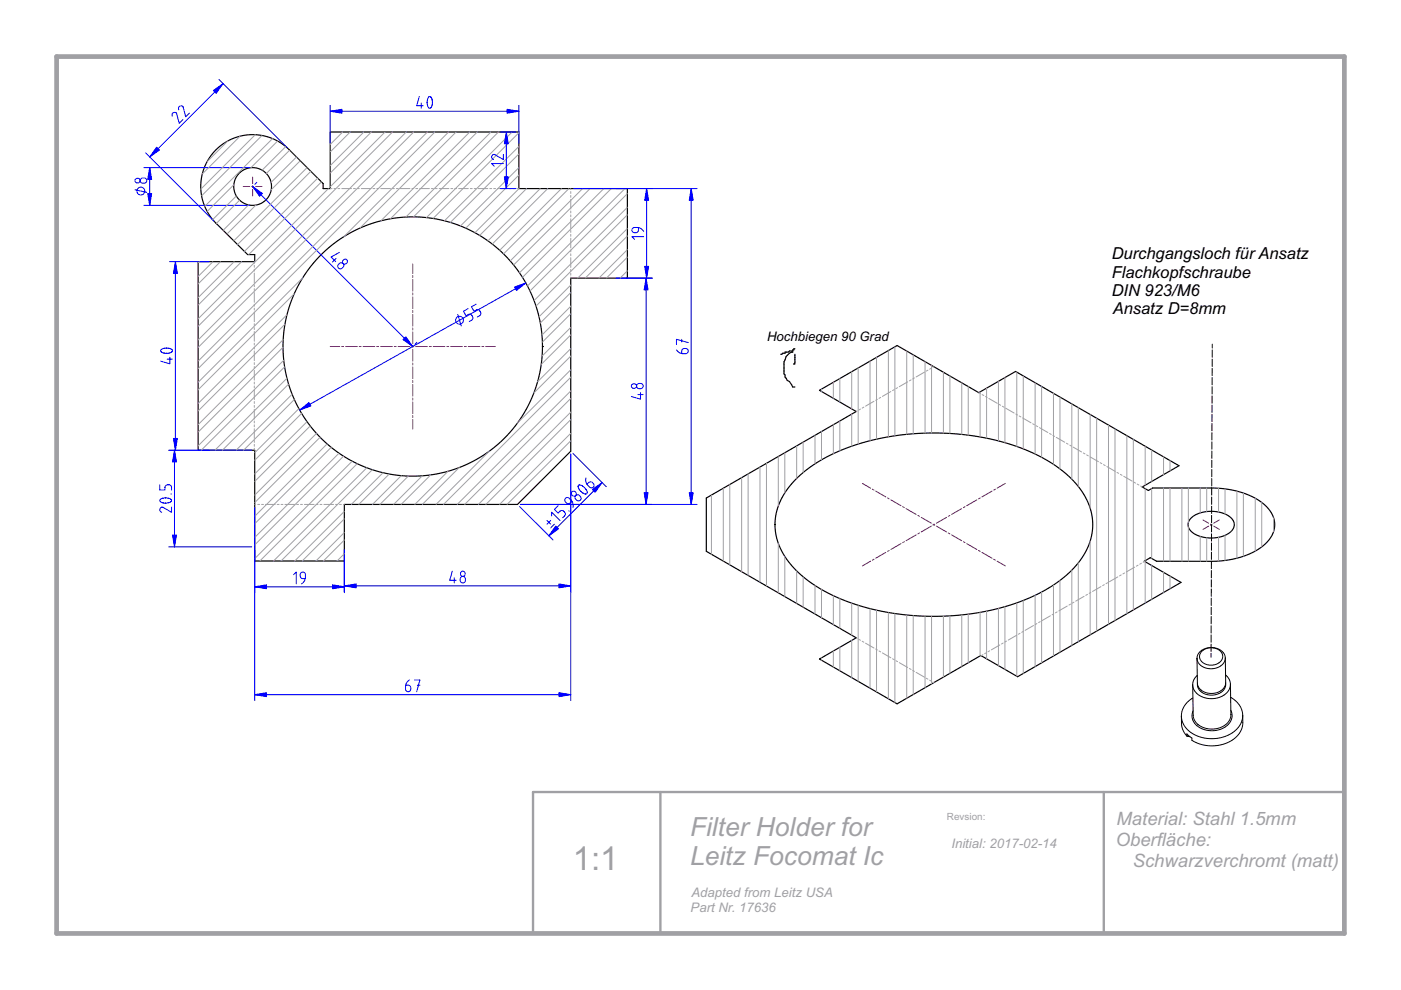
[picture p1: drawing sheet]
<svg xmlns="http://www.w3.org/2000/svg" width="297mm" height="210mm" viewBox="0 0 297 210" stroke-linecap="round" stroke-linejoin="round" font-family="sans-serif">
<g fill="none" stroke="#000" stroke-width=".25">
<path d="M45.8 31.8l2.4-1.9 2.9-1.1 1.5-.2h1.5l3 .5 2.1 1 2 1.5 7.3 7.3v1.1h1.5v-12h40v12h23v19h-12v36.7l-11.3 11.3h-36.7v11.9h-19v-23.4h-12v-40h12v-1.5h-1.5l-6.7-6.7-1.6-1.9-1-2.3-.4-1.4-.2-1.6 .2-3 .5-1.5 .6-1.4 .9-1.3zM115 73.5h.1M149.8 105.6l31.7-18.3-7.8-4.5 16.5-9.5 17.3 10 7.8-4.5 34.7 19.9-7.8 4.5 1.3 .8 .9-.5h12.7l3 .2a13.2 13.2 0 0 1 9.4 4.9 5.2 5.2 0 0 1-1.7 7.1 17.8 17.8 0 0 1-11 3.3h-11.6l-1.3-.8-1.3 .8 7.8 4.5-34.6 20-7.8-4.5-17.8 10.2-16.5-9.5 7.8-4.5-31.7-18.3zM168.7 101.7a35.8 35.8 0 0 1 18.7-8.9 53.7 53.7 0 0 1 32.6 3.7 21.2 21.2 0 0 1 10.9 10.5 12.4 12.4 0 0 1-3.2 13.4 34.7 34.7 0 0 1-18.4 9.1 54 54 0 0 1-33.3-3.5 21.2 21.2 0 0 1-10.9-10.5 12.4 12.4 0 0 1 3.2-13.4zM252.5 109.8l1-.7 1.4-.5 1.7-.2 1.6 .1 1.5 .5 1.2 .7 .6 .9 .2 .9-.3 .6-.4 .6-1.5 .9-2 .4-2.1-.1-1.9-.6-1.2-1-.4-.6v-.7l.2-.6z"/>
<circle cx="53.6" cy="39.5" r="4"/>
<circle cx="87.5" cy="73.5" r="27.5"/>
</g>
<g fill="none" stroke="#000" stroke-width=".21">
<path d="M254.8 137.9l-.7 .7-.3 .8 .1 .9 .6 .7 1 .6 1.1 .2 1.2-.1 1-.5M254.8 138.1l.6-.4 .8-.3h.8l.9 .1 .6 .4 .5 .5 .2 .6v.6l-.5 .8-.9 .5-1 .1-1.1-.1-.8-.5-.5-.8v-.8zM250.5 153.4l.3 1.4 .8 1.3M251.6 156.1l.7 .1M252.3 156.2h.1M253.8 143.2l-.7 1-.2 1.1 .3 1.1 .9 .9 1.2 .6 1.5 .2 1.5-.2 1.2-.5M259.9 144.9l-.1 .7-.3 .6-.6 .6-.8 .4-1 .2-.9-.1-.9-.2-.7-.5M259.9 144.7l-.2 .9-.7 .7-.9 .5-1.2 .2-1.1-.1-1-.5-.7-.7-.2-.9M260.9 147.8l1.4 1.2 .9 1.2 .3 1.6-.4 1.5-.9 1.4-1.4 1-1.7 .6-2 .3-2.1-.2-1.7-.6-1.5-1.1-.9-1.2-.4-1.5 .2-1.6 .9-1.4 1.3-1M261 150.6l.2 1.2-.2 1-.8 1-1.1 .7-1.3 .4h-1.5l-1.4-.3-1.1-.7M261 151.5l-.3 1.2-.9 1-1.2 .6-1.6 .3-1.5-.2-1.3-.6-.9-1-.3-1.2M261 151.5h.1"/>
<path d="M263.5 153.2l-.3 1.5-.9 1.4-1.5 1.1-1.8 .7-2.1 .2-2-.2-2.2-.9v-.5l-1.1-.9v.5"/>
</g>
<g fill="none" stroke="#a0a0a4" stroke-width=".21">
<path d="M70 40h.4M70.8 40h.4M71.6 40h.5M72.5 40h2M74.9 40h.5M75.8 40h.4M76.6 40h2.1M79.1 40h.4M79.9 40h.4M80.7 40h2.1M83.2 40h.4M84 40h.4"/>
<path d="M84.8 40h2.1M87.3 40h.4M88.2 40h.4M89 40h2M91.5 40h.4M92.3 40h.4M93.1 40h2.1M95.6 40h.4M96.4 40h.4M97.2 40h2.1M99.7 40h.4M100.5 40h.4"/>
<path d="M101.4 40h2M103.8 40h.5M104.7 40h.4M105.5 40h2.1M108 40h.4M108.8 40h.4M109.6 40h.4M121 40v.2M53.9 55.4v.4M53.9 56.3v.4M53.9 57.1v.4M53.9 57.9v2.1"/>
<path d="M121 40.6v.4M121 41.4v.4M121 42.3v2M121 44.7v.4M121 45.6v.4M121 46.4v2M121 48.9v.4M121 49.7v.4M121 50.5v2.1M121 53v.4M121 53.8v.4M121 54.6v2.1"/>
<path d="M121 57.1v.4M121 57.9v.4M121 58.8v.2M53.9 60.4v.4M53.9 61.2v.4M53.9 62v2.1M53.9 64.5v.4M53.9 65.3v.4M53.9 66.2v2M53.9 68.6v.4M53.9 69.5v.4M53.9 70.3v2"/>
<path d="M53.9 72.8v.4M53.9 73.6v.4M53.9 74.4v2.1M53.9 76.9v.4M53.9 77.7v.4M53.9 78.5v2.1M196 78.9l-1.8 1M196.7 78.5l-.3 .2M197.5 78.1l-.4 .2M198 77.8l-.2 .1M53.9 81v.4M53.9 81.8v.4"/>
<path d="M53.9 82.7v2M53.9 85.1v.4M53.9 86v.4M53.9 86.8v2M53.9 89.3v.4M53.9 90.1v.4M53.9 90.9v2.1M53.9 93.4v.4M53.9 94.2v.4M53.9 95v.4M181.7 87.1l-.2 .2M182.4 86.7l-.3 .2"/>
<path d="M183.2 86.3l-.4 .2M185.3 85.1l-1.8 1M186 84.7l-.3 .2M186.7 84.3l-.3 .2M188.9 83l-1.8 1.1M189.6 82.6l-.4 .2M190.3 82.2l-.4 .2M192.4 81l-1.7 1M193.2 80.5l-.4 .2M193.9 80.1l-.4 .2M207.5 83.3l.4 .2M208.2 83.7l.4 .2"/>
<path d="M208.9 84.1l.4 .2M209.7 84.5l1.7 1M211.8 85.7l.4 .2M212.5 86.1l.4 .2M213.2 86.5l1.8 1.1M215.4 87.8l.3 .2M216.1 88.2l.3 .2M216.8 88.6l1.8 1M218.9 89.8l.4 .3M219.7 90.3l.3 .2M220.4 90.7l1.8 1M222.5 91.9l.4 .2"/>
<path d="M223.2 92.3l.4 .2M224 92.7l1.7 1.1M226.1 94l.4 .2M226.8 94.4l.4 .2M227.5 94.8l1.8 1M229.7 96l.3 .2M230.4 96.4l.3 .3M231.1 96.9l1.8 1M233.2 98.1l.4 .2M234 98.5l.3 .2M234.7 98.9l1.8 1.1M54 107h.2"/>
<path d="M54.6 107h.4M55.5 107h.4M56.3 107h2M58.8 107h.4M59.6 107h.4M60.4 107h2.1M62.9 107h.4M63.7 107h.4M64.5 107h2.1M67 107h.4M67.8 107h.5M68.7 107h2"/>
<path d="M71.1 107h.5M72 107h.4M72.8 107h.2M236.8 100.2l.4 .2M237.5 100.6l.4 .2M238.3 101l1.7 1M240.4 102.2l.4 .2M241.1 102.6l.4 .2M241.3 119.8l-.4 .2M241.8 103l.4 .2M242 119.4l-.4 .2M242.7 119l-.3 .2"/>
<path d="M181.5 135.2l.2 .1M182.1 135.5l.3 .3M182.8 136l.4 .2M183.5 136.4l1.8 1M185.7 137.6l.3 .2M186.4 138l.3 .2M187.1 138.4l1.8 1.1M189.2 139.7l.4 .2M208.4 138.8l-.3 .2M209.1 138.4l-.3 .2M209.8 138l-.3 .2M212 136.7l-1.8 1.1"/>
<path d="M212.7 136.3l-.4 .2M213.4 135.9l-.4 .2M215.6 134.7l-1.8 1M216.3 134.3l-.4 .2M217 133.9l-.4 .2M219.1 132.6l-1.8 1.1M219.8 132.2l-.3 .2M220.6 131.8l-.4 .2M222.7 130.6l-1.8 1M223.4 130.1l-.3 .3M224.1 129.7l-.3 .2M226.3 128.5l-1.8 1"/>
<path d="M227 128.1l-.4 .2M227.7 127.7l-.4 .2M229.9 126.4l-1.8 1.1M230.6 126l-.4 .2M231.3 125.6l-.4 .2M233.4 124.4l-1.8 1M234.1 124l-.3 .2M234.9 123.5l-.4 .3M237 122.3l-1.8 1M237.7 121.9l-.3 .2M238.4 121.5l-.3 .2M240.6 120.2l-1.8 1.1"/>
<path d="M189.9 140.1l.4 .2M190.7 140.5l1.7 1M192.8 141.7l.4 .2M193.5 142.1l.4 .3M194.2 142.6l1.8 1M196.4 143.8l.3 .2M197.1 144.2l.4 .2M197.8 144.6l.2 .1"/>
</g>
<g fill="none" stroke="#f00" stroke-width=".21">
<path d="M51.6 39.5h1.3M53.4 39.5h.4M53.6 37.5v1.4M53.6 39.3v.4M54.2 39.5h1.4M53.6 40.2v1.3M87.5 56v2M87.5 58.4v.4M87.5 59.2v2.5M70 73.5h2M72.4 73.5h.5M73.3 73.5h2.4"/>
<path d="M76.2 73.5h.4M77 73.5h2.5M79.9 73.5h.4M80.7 73.5h2.5M83.6 73.5h.4M84.4 73.5h2.5M87.3 73.5h.4M87.5 62.1v.4M87.5 62.9v2.5M87.5 65.8v.4M87.5 66.7v2.4M87.5 69.5v.5"/>
<path d="M87.5 70.4v2.4M87.5 73.3v.4M87.5 74.1v2.5M87.5 77v.4M87.5 77.8v2.5M88.1 73.5h2.5M91 73.5h.4M91.8 73.5h2.5M94.7 73.5h.4M95.6 73.5h2.4M98.4 73.5h.5M99.3 73.5h2.5"/>
<path d="M102.2 73.5h.4M103 73.5h2M87.5 80.7v.4M87.5 81.5v2.5M87.5 84.4v.4M87.5 85.2v2.5M87.5 88.1v.4M87.5 88.9v2.1M182.8 102.5l1.8 1M184.6 119l-1.8 1M184.9 103.7l.4 .2M185.3 118.6l-.4 .2"/>
<path d="M185.7 104.1l2.1 1.3M187.8 117.1l-2.1 1.3M188.2 105.6l.3 .2M188.5 116.7l-.3 .2M188.9 106l2.1 1.2M191 115.3l-2.1 1.2M191.4 107.4l.3 .2M191.7 114.9l-.3 .2M192.1 107.8l2.1 1.3M194.2 113.4l-2.1 1.2M194.6 109.3l.4 .2M195 113l-.4 .2"/>
<path d="M195.3 109.7l2.2 1.2M197.5 111.6l-2.2 1.2M197.8 111.1l.4 .2M198.2 111.1l-.4 .2M198.5 111.6l2.2 1.2M200.7 109.7l-2.2 1.2M201 113l.4 .2M201.4 109.3l-.4 .2M201.8 113.4l2.1 1.2M203.9 107.8l-2.1 1.3M204.3 114.9l.3 .2M204.6 107.4l-.3 .2"/>
<path d="M205 115.3l2.1 1.2M207.1 106l-2.1 1.2M207.5 116.7l.3 .2M207.8 105.6l-.3 .2M208.2 117.1l2.1 1.3M210.3 104.1l-2.1 1.3M210.7 118.6l.3 .2M211 103.7l-.3 .2M211.4 119l1.8 1M213.2 102.5l-1.8 1M255.1 110.2l1.2 .7M256.3 111.6l-1.2 .6"/>
<path d="M256.6 111.1l.4 .2M257 111.1l-.4 .2M257.3 111.6l1.2 .6M258.5 110.2l-1.2 .7"/>
</g>
<path d="M140 167.9v30M234 167.9v30M285 167.9h-172v30" fill="none" stroke="#a0a0a4" stroke-width=".5"/>
<path d="M12 12h273v185.9h-273z" fill="none" stroke="#a0a0a4" stroke-width="1"/>
<path d="M53.6 39.5l33.9 34M54.4 38.7l-.4 .4M88.4 72.6l-.4 .4" fill="none" stroke="#00f" stroke-width=".21"/>
<path d="M85.4 72l.6-.6 1.5 2.1z" fill="#00f"/>
<path d="M85.4 72l.6-.6 1.5 2.1z" fill="#00f" stroke="#00f" stroke-width=".21"/>
<path d="M53.6 39.5l2 1.5-.6 .6z" fill="#00f"/>
<path d="M53.6 39.5l2 1.5-.6 .6z" fill="#00f" stroke="#00f" stroke-width=".21"/>
<g fill="none" stroke="#00f" stroke-width=".21">
<path d="M71.3 54.8l-.8 .8M71.8 56.1a.6 .6 0 0 1 .9-.2 .6 .6 0 0 1-.1 .9 .56 .56 0 0 1-.8 0 .56 .56 0 0 1 0-.7zM72 53.5l-1.8 1 1 1M111.5 60l-48 26.9"/>
<circle cx="73.1" cy="55.5" r=".52"/>
</g>
<path d="M253 150.7l-.3 .9 .1 .8 .4 .8 .6 .7" fill="none" stroke="#000" stroke-width=".21"/>
<path d="M63.5 86.9l2-1.5 .4 .7z" fill="#00f"/>
<path d="M63.5 86.9l2-1.5 .4 .7z" fill="#00f" stroke="#00f" stroke-width=".21"/>
<path d="M109.1 60.9l2.4-.9-2 1.6z" fill="#00f"/>
<path d="M109.1 60.9l2.4-.9-2 1.6z" fill="#00f" stroke="#00f" stroke-width=".21"/>
<g fill="none" stroke="#00f" stroke-width=".21">
<path d="M46.4 16.8l14.5 14.5M47.3 17.7l-15.6 15.6M30.9 32.4l14.4 14.5M97.1 66.7l.7 2.4M99.2 65.4l-.9 .6 .5 1 .5-.3a.71 .71 0 0 1 .8 .3 .71 .71 0 0 1-.1 .9l-.5 .3M100.9 64.5l-.9 .5 .5 1 .5-.3a.71 .71 0 0 1 .8 .4 .71 .71 0 0 1-.1 .8l-.5 .3"/>
<circle cx="97.4" cy="67.9" r=".83"/>
</g>
<path d="M253.8 139.6l.1 5.2M254.8 137.9l1-.5 1.2-.1 1.1 .2 .9 .5 .6 .8 .2 .9-.3 .8-.7 .7M250.5 151.8v1.6M252.9 145.2l.1 6.4M253.9 145l.1 .9 .6 .7M259.8 143.1l.8 .9 .3 1.1M260.9 145.1l-.4 1.3-1 1M260.9 145.1l.1 6.4M263.5 151.6v1.6" fill="none" stroke="#000" stroke-width=".21"/>
<g fill="none" stroke="#a0a0a4" stroke-width=".21">
<path d="M180.6 78.8v7.9M182 78v16.2M184.5 76.6v16.8M185.8 75.8v17.3M188.4 74.3v18.3M189.7 73.5v18.9M192.2 74.4v17.7M193.6 75.2v16.8M196.1 76.7v15.1M197.5 77.5v14.3M200 78.9v12.9M201.4 79.7v12.2"/>
<path d="M215.6 78.9v15.8M217 79.7v15.5M161.1 99v24.5M162.5 98.2v26M165 96.8v10.5M166.4 96v8.5M168.9 94.5v6.9M170.3 93.7v6.5M172.8 92.3v6M174.2 82.5v.5M174.2 91.5v6M176.7 81.1v3.4"/>
<path d="M176.7 90.1v6.1M178.1 80.3v4.9M178.1 89.3v6.3M180.6 87.8v6.8M203.9 81.2v10.9M205.3 82v10.3M207.8 83.1v9.5M209.2 82.3v10.6M211.7 80.9v12.6M213.1 80.1v13.8M219.5 81.1v15.2M220.8 81.9v15.1"/>
<path d="M223.4 83.4v15M224.7 84.2v15.2M227.2 85.6v16M228.6 86.4v16.7M231.1 87.9v19.9M232.5 88.7v45.1M235 90.1v42.3M236.4 90.9v40.7M238.9 92.4v37.7M240.3 93.2v36.1M242.8 94.6v8.3M244.2 95.4v6.7"/>
<path d="M246.7 96.9v3.7M248.1 97.7v2.1M150.8 105v12.5M153.4 103.5v15.5M154.7 102.7v17.1M157.2 101.3v19.9M158.6 100.5v21.5M165 115.2v10.5M166.4 118v8.5M228.6 119.3v16.8M231.1 114.7v19.9M242.8 103.6v15.3"/>
<path d="M242.8 119.1v8.8M244.2 103.6v14.8M244.2 119.9v7.2M246.7 103.5v15.5M248.1 103.5v15.5M250.6 103.5v15.5M252 103.5v7.3M252 111.7v7.3M254.5 103.5v5.3M254.5 113.7v5.3M255.8 103.5v5M255.8 114v5"/>
<path d="M258.4 103.5v5.1M258.4 113.9v5.1M259.7 103.7v5.3M259.7 113.5v5.3M262.2 104.1v14.3M263.6 104.5v13.4M266.1 105.6v11.2M267.5 106.5v9.5M270 109.8v2.9M168.9 121v6.9M170.3 122.3v6.4M172.8 124.1v6.1"/>
<path d="M174.2 125v6M174.2 139.5v.5M176.7 126.3v6.1M176.7 138v3.4M178.1 126.9v6.3M178.1 137.2v5M180.6 127.9v6.8M180.6 135.8v7.9M182 128.3v16.2M184.5 129v16.9M185.8 129.4v17.3M188.4 129.9v18.3"/>
<path d="M189.7 130.1v18.9M192.2 130.4v17.6M193.6 130.5v16.8M196.1 130.6v15.2M197.5 130.7v14.3M200 130.6v13M201.4 130.6v12.2M203.9 130.4v10.9M205.3 130.2v10.3M207.8 129.8v9.3M209.2 129.6v10.1M211.7 129v12.1"/>
<path d="M213.1 128.6v13.3M215.6 127.8v15.6M217 127.3v15.5M219.5 126.2v15.1M220.8 125.5v15M223.4 124v15.1M224.7 123.1v15.2M227.2 120.9v15.9M246.7 121.3v4.3M248.1 122.1v2.7"/>
</g>
<path d="M45.2 19.2l2.1-1.5-1.5 2.1z" fill="#00f"/>
<path d="M45.2 19.2l2.1-1.5-1.5 2.1z" fill="#00f" stroke="#00f" stroke-width=".21"/>
<path d="M33.2 31.2l.6 .6-2.1 1.5z" fill="#00f"/>
<path d="M33.2 31.2l.6 .6-2.1 1.5z" fill="#00f" stroke="#00f" stroke-width=".21"/>
<path d="M30.5 35.5h22.4M31.7 35.5v8M36.5 24.7a.54 .54 0 0 1 .2-.8 .54 .54 0 0 1 .8 .2l.5 2 .8-.7M37.9 23.3a.54 .54 0 0 1 .2-.8 .54 .54 0 0 1 .7 .2l.6 2.1 .8-.8M30.5 43.5h22.4" fill="none" stroke="#00f" stroke-width=".21"/>
<path d="M31.7 35.5l.5 2.5h-.9z" fill="#00f"/>
<path d="M31.7 35.5l.5 2.5h-.9z" fill="#00f" stroke="#00f" stroke-width=".21"/>
<path d="M31.3 41h.9l-.5 2.5z" fill="#00f"/>
<path d="M31.3 41h.9l-.5 2.5z" fill="#00f" stroke="#00f" stroke-width=".21"/>
<g fill="none" stroke="#00f" stroke-width=".21">
<path d="M29.8 38a.65 .65 0 0 1 1-.2 .65 .65 0 0 1 0 1 .66 .66 0 0 1-.8 0 .66 .66 0 0 1-.2-.8zM28.6 40.2l2.5 .6M121.5 96.1l7 7.1M110.2 107.4l7 7.1M127.7 102.3l-11.3 11.3"/>
<circle cx="29.2" cy="38.3" r=".52"/>
<circle cx="29.9" cy="40.5" r=".83"/>
</g>
<path d="M125.6 103.8l2.1-1.5-1.5 2.1z" fill="#00f"/>
<path d="M125.6 103.8l2.1-1.5-1.5 2.1z" fill="#00f" stroke="#00f" stroke-width=".21"/>
<path d="M117.8 111.5l.6 .6-2 1.5z" fill="#00f"/>
<path d="M117.8 111.5l.6 .6-2 1.5z" fill="#00f" stroke="#00f" stroke-width=".21"/>
<g fill="none" stroke="#00f" stroke-width=".21">
<path d="M70 22.3v8.1M70 23.6h40M110 22.3v8.1M116 110.4l.8 .7M116.8 110.4l-.8 .7M117 109.4v-.8l1.7 1.8M117.5 111.1l-.7 .8M118.3 107.2l-.8 .8 .8 .8 .4-.4a.71 .71 0 0 1 .9 .1 .71 .71 0 0 1 .1 .9l-.4 .4M120.6 108.3l.1 .1M121.3 106.3l-.4 .3a.67 .67 0 0 1-1-.1 .67 .67 0 0 1 .3-1 1.72 1.72 0 0 1 1.3 2.1M122.1 105.1a.67 .67 0 0 1 .9 .1 .67 .67 0 0 1-.2 1 .74 .74 0 0 1-.7-.3 .74 .74 0 0 1 0-.8zM122.7 102.9h.4l.8 .5 .6 .8-.1 .5h-.5l-.8-.5-.5-.8z"/>
<path d="M124.2 101.3a1.71 1.71 0 0 0 1.3 2.1 .67 .67 0 0 0 .3-.9 .67 .67 0 0 0-1-.2l-.4 .4"/>
<circle cx="121.7" cy="104.7" r=".52"/>
</g>
<path d="M70 23.6l2.5-.4v.8z" fill="#00f"/>
<path d="M70 23.6l2.5-.4v.8z" fill="#00f" stroke="#00f" stroke-width=".21"/>
<path d="M107.5 23.2l2.5 .4-2.5 .4z" fill="#00f"/>
<path d="M107.5 23.2l2.5 .4-2.5 .4z" fill="#00f" stroke="#00f" stroke-width=".21"/>
<path d="M88.9 20.5l-.6 1.9h1.4M89.3 21.9v1.1M91.6 21.2a.51 .51 0 0 0-.2-.6 .51 .51 0 0 0-.5 0l-.3 .9 .2 1.2 .2 .2h.3l.3-.6M91.6 21.2v1.1M130.6 40h7.8M137.1 40v19M130.6 59h7.8" fill="none" stroke="#00f" stroke-width=".21"/>
<path d="M136.7 56.5h.8l-.4 2.5z" fill="#00f"/>
<path d="M136.7 56.5h.8l-.4 2.5z" fill="#00f" stroke="#00f" stroke-width=".21"/>
<path d="M137.1 40l.4 2.5h-.8z" fill="#00f"/>
<path d="M137.1 40l.4 2.5h-.8z" fill="#00f" stroke="#00f" stroke-width=".21"/>
<path d="M135.4 48.3v.5a.67 .67 0 0 1-.8 .5 .67 .67 0 0 1-.5-.8 1.72 1.72 0 0 1 2.4 .6M136.5 50.2h-2.5l.5 .5M54 116.6v9.1M73 116.6v9.1M54 124.4h19" fill="none" stroke="#00f" stroke-width=".21"/>
<path d="M70.5 124l2.5 .4-2.5 .4z" fill="#00f"/>
<path d="M70.5 124l2.5 .4-2.5 .4z" fill="#00f" stroke="#00f" stroke-width=".21"/>
<path d="M54 124.4l2.5-.4v.8z" fill="#00f"/>
<path d="M54 124.4l2.5-.4v.8z" fill="#00f" stroke="#00f" stroke-width=".21"/>
<path d="M35.9 55.5h8.5M37.2 55.5v40M35.9 95.5h8.5M62.3 121.8l.5-.5v2.5M64.7 122.7h-.5a.67 .67 0 0 1-.6-.8 .67 .67 0 0 1 .9-.5 1.72 1.72 0 0 1-.6 2.4" fill="none" stroke="#00f" stroke-width=".21"/>
<path d="M36.8 93h.8l-.4 2.5z" fill="#00f"/>
<path d="M36.8 93h.8l-.4 2.5z" fill="#00f" stroke="#00f" stroke-width=".21"/>
<path d="M37.2 55.5l.4 2.5h-.8z" fill="#00f"/>
<path d="M37.2 55.5l.4 2.5h-.8z" fill="#00f" stroke="#00f" stroke-width=".21"/>
<path d="M34.2 74.1l.6-.2 .9-.1 .6 .2 .3 .4-.5 .4-1.2 .1-.7-.3-.1-.2zM35.5 76.2h1.1M36 75.7v1.4l-1.9-.5M37 95.5v20.5" fill="none" stroke="#00f" stroke-width=".21"/>
<path d="M37 95.5l.4 2.5h-.8z" fill="#00f"/>
<path d="M37 95.5l.4 2.5h-.8z" fill="#00f" stroke="#00f" stroke-width=".21"/>
<path d="M36.6 113.5h.8l-.4 2.5z" fill="#00f"/>
<path d="M36.6 113.5h.8l-.4 2.5z" fill="#00f" stroke="#00f" stroke-width=".21"/>
<path d="M137 59v48M35.7 95.5h17.7M33.9 102.8v1.1h1.1v-.6a.71 .71 0 0 1 .7-.5 .71 .71 0 0 1 .7 .5v.6M34 105.9l.6-.3h.9l.6 .2 .3 .3-.5 .5-1.2 .1-.7-.3-.1-.3zM35.7 116h17.7M36.2 104.7h.2M36.4 107.5v1.1l-1.9-1.1a.54 .54 0 0 0-.7 .4 .54 .54 0 0 0 .5 .7" fill="none" stroke="#00f" stroke-width=".21"/>
<path d="M137 59l.4 2.5h-.8z" fill="#00f"/>
<path d="M137 59l.4 2.5h-.8z" fill="#00f" stroke="#00f" stroke-width=".21"/>
<path d="M136.6 104.5h.8l-.4 2.5z" fill="#00f"/>
<path d="M136.6 104.5h.8l-.4 2.5z" fill="#00f" stroke="#00f" stroke-width=".21"/>
<g fill="none" stroke="#00f" stroke-width=".21">
<path d="M130.6 59h7.6M135 81.6a.65 .65 0 0 1 1-.3 .65 .65 0 0 1 .1 1 .66 .66 0 0 1-.8 .1 .66 .66 0 0 1-.3-.8zM135.2 83.7h1.2M135.8 83.2v1.4l-1.9-.5M110.3 107h27.9M73 124.2h48"/>
<circle cx="134.4" cy="81.8" r=".52"/>
</g>
<path d="M73 124.2l2.5-.4v.8z" fill="#00f"/>
<path d="M73 124.2l2.5-.4v.8z" fill="#00f" stroke="#00f" stroke-width=".21"/>
<path d="M118.5 123.8l2.5 .4-2.5 .4z" fill="#00f"/>
<path d="M118.5 123.8l2.5 .4-2.5 .4z" fill="#00f" stroke="#00f" stroke-width=".21"/>
<g fill="none" stroke="#00f" stroke-width=".21">
<path d="M106.1 40h3.3M106.1 28h3.3M107.4 28v12M121 96.3v29.2M73 116.6v8.9M95.9 121.1l-.6 1.9h1.4M96.3 122.5v1.1M97.6 122.5a.61 .61 0 0 1 .9 0 .61 .61 0 0 1 0 .8 .61 .61 0 0 1-.9 0z"/>
<circle cx="98.1" cy="121.7" r=".52"/>
</g>
<g fill="none" stroke="#000" stroke-width=".21">
<path d="M257 78.1v1.5M257 76.1v1.6M257 74.2v1.6M257 73v.8M256.9 99.5v1.6M256.9 97.6v1.5M256.9 95.6v1.6M256.9 93.7v1.5M257 91.7l-.1 1.6M257 89.8v1.5M257 87.8v1.6M257 85.9v1.5"/>
<path d="M257 83.9v1.6M257 82v1.5M257 80v1.6M256.8 119v1.6M256.9 117.1l-.1 1.5M256.9 115.1v1.6M256.9 113.2v1.5M256.9 111.2v1.6M256.9 109.3v1.5M256.9 107.3v1.6M256.9 105.4v1.5M256.9 103.4v1.6"/>
<path d="M256.9 101.5v1.5M256.8 138.5v.8M256.8 136.6v1.5M256.8 134.6v1.6M256.8 132.7v1.5M256.8 130.7v1.6M256.8 128.8v1.5M256.8 126.8v1.6M256.8 124.9v1.5M256.8 122.9v1.6M256.8 121v1.5M259.8 139.5l.1 5.2"/>
</g>
<path d="M167.8 74.4h-.4l-.3 .2h-.6v.3h-.5l-.5 .2M168.5 74l-.4 .2v.4a1.87 1.87 0 0 0-1.6 1.7l-.3 .4v2.6l.3 .2v.5l.4 .7 .5 .2 .7 1.2h.4M168.5 75.1v1.9l-.2 .2h.2" fill="none" stroke="#000" stroke-width=".25"/>
<g fill="none" stroke="#a0a0a4" stroke-width=".21">
<path d="M48.3 29.9l-4.4 4.4M49.6 39.2l-5.7 5.6M50.9 28.9l-8 8M54.1 28.6l-11.5 11.5M55.5 28.7l-12.8 12.8M57.8 29.4l-14.4 14.4M58.9 29.9l-5.7 5.7M60.6 31.1l-5 5M61.4 31.8l-4.9 5M62.9 33.3l-5.4 5.4M63.7 34.1l-6.2 6.1M65.1 35.5l-15.5 15.6"/>
<path d="M65.9 36.3l-15.5 15.6M67.4 37.8l-15.6 15.5M68.1 38.6l-15.4 15.4M69.6 40l-27.6 27.6M72.7 28l-2.7 2.6M74.2 28l-4.2 4.2M77.1 28l-7.1 7.1M78.7 28l-8.7 8.7M81.6 28l-11.6 11.6M83.2 28l-41.2 41.2M86.1 28l-44.1 44.1M87.7 28l-45.7 45.7"/>
<path d="M90.6 28l-48.6 48.6M92.2 28l-50.2 50.2M95.1 28l-22.2 22.2M96.7 28l-20.4 20.4M99.6 28l-18.8 18.8M101.2 28l-18.4 18.4M104.1 28l-18 18M105.7 28l-18 18M108.6 28l-18.2 18.1M110 37.1l-11.3 11.3M110 32.6l-14.5 14.6M110 28.1l-18.2 18.2"/>
<path d="M110 35.5l-12.4 12.4M110 31l-15.8 15.8M110.1 40l-9.4 9.3M111.6 40l-9.9 9.9M114.5 40l-11 11.1M116.1 40l-11.7 11.7M119 40l-13.1 13.1M120.6 40l-13.8 13.8M123.5 40l-15.3 15.3M125.1 40l-16.2 16.2M128 40l-17.9 17.8M129.6 40l-18.8 18.8"/>
<path d="M132.5 40l-20.7 20.6M42.3 55.5l-.3 .2M45.2 55.5l-3.2 3.1M46.7 55.5l-4.7 4.7M49.6 55.5l-7.6 7.6M50.1 41.6l-5 5M50.8 42.4l-4.9 5M51.2 55.5l-9.2 9.2M52.7 43.4l-5.4 5.4M54.3 43.5l-6.2 6.1M64.2 58.9l-22.2 22.2M133 54.5l-4.4 4.5"/>
<path d="M133 50l-8.9 9M133 45.5l-19.4 19.4M133 41.1l-20.6 20.6M133 57.4l-1.5 1.6M133 52.9l-6 6.1M133 48.5l-10.5 10.5M133 44l-19.8 19.7M60 73.6l-18 18M60 72l-18 18M60.2 76.4l-18.2 18.1M60.3 77.8l-17.6 17.7M60.4 68.7l-18.4 18.4"/>
<path d="M60.8 66.7l-18.8 18.9M62.4 62.3l-20.4 20.4M121 80l-27 27M121 75.5l-7.8 7.8M121 71l-6.3 6.3M121 66.5l-6 6M121 62l-6.4 6.5M121 78.4l-11.3 11.3M121 73.9l-7 7M121 69.4l-6.1 6.1M121 64.9l-6.1 6.1M121 60.4l-6.7 6.8"/>
<path d="M60.8 80.2l-15.2 15.3M61.2 81.4l-14 14.1M61.9 83.6l-11.8 11.9M62.4 84.7l-10.8 10.8M63.4 86.6l-9.4 9.4M63.9 87.6l-9.9 10M65.1 89.4l-11.1 11.1M65.8 90.3l-11.8 11.8M67.1 91.9l-13.1 13.1M67.9 92.7l-13.9 13.9M69.4 94.1l-15.4 15.4M70.2 94.8l-16.2 16.3"/>
<path d="M71.9 96.1l-17.9 17.9M72.8 96.7l-18.8 18.8M74.7 97.8l-20.7 20.6M75.7 98.3l-20.6 20.6M77.8 99.2l-19.8 19.7M78.9 99.6l-19.3 19.3M95 99.9l-7 7.1M97.4 99.1l-7.9 7.9M103.7 95.7l-11.3 11.3M121 93.4l-13.5 13.6M121 89l-18 18M121 84.5l-22.5 22.5"/>
<path d="M121 91.9l-15.1 15.1M121 87.4l-19.6 19.6M121 82.9l-24.1 24.1M73 114.5l-4.4 4.4M73 110l-8.9 8.9M73 117.4l-1.5 1.5M73 112.9l-6 6M73 108.4l-10.5 10.5M81.2 100.2l-6.7 6.8M82.5 100.5l-6.4 6.5M85.1 100.8l-6.1 6.2M86.6 100.9l-6 6.1"/>
<path d="M89.5 100.9l-6 6.1M91.3 100.7l-6.3 6.3"/>
</g>
<path d="M106.9 37.5h.9l-.4 2.5z" fill="#00f"/>
<path d="M106.9 37.5h.9l-.4 2.5z" fill="#00f" stroke="#00f" stroke-width=".21"/>
<path d="M107.4 28l.4 2.5h-.9z" fill="#00f"/>
<path d="M107.4 28l.4 2.5h-.9z" fill="#00f" stroke="#00f" stroke-width=".21"/>
<path d="M106.7 34.7h-2.5l.6 .5M106.7 32.7v1.1l-1.8-1a.54 .54 0 0 0-.7 .4 .54 .54 0 0 0 .4 .6M54 147.3h67" fill="none" stroke="#00f" stroke-width=".21"/>
<path d="M54 147.3l2.5-.4v.8z" fill="#00f"/>
<path d="M54 147.3l2.5-.4v.8z" fill="#00f" stroke="#00f" stroke-width=".21"/>
<path d="M118.5 146.9l2.5 .4-2.5 .4z" fill="#00f"/>
<path d="M118.5 146.9l2.5 .4-2.5 .4z" fill="#00f" stroke="#00f" stroke-width=".21"/>
<path d="M146.5 40v67M121 96.3v52.2M54 107.6v40.9M86.8 144.2a1.71 1.71 0 0 0-.5 2.4 .67 .67 0 0 0 .8-.5 .67 .67 0 0 0-.6-.8h-.5M87.9 144.2h1.1l-.7 2.5M88.5 145.3h.5" fill="none" stroke="#00f" stroke-width=".21"/>
<path d="M146.1 104.5h.9l-.5 2.5z" fill="#00f"/>
<path d="M146.1 104.5h.9l-.5 2.5z" fill="#00f" stroke="#00f" stroke-width=".21"/>
<path d="M146.5 40l.5 2.5h-.9z" fill="#00f"/>
<path d="M146.5 40l.5 2.5h-.9z" fill="#00f" stroke="#00f" stroke-width=".21"/>
<path d="M121.6 40h26.2M143.4 74.2a1.71 1.71 0 0 0 2.4 .5 .67 .67 0 0 0-.5-.8 .67 .67 0 0 0-.8 .5v.6M144.5 71.9v.6M145.9 72.6l-2.5-.7v1.2M110.3 107h37.5" fill="none" stroke="#00f" stroke-width=".21"/>
<text font-size="7" fill="#a0a0a4" x="121.4" y="184.4">1:1</text>
<g font-size="5.6" fill="#a0a0a4">
<text x="146.3" y="177.3">Filter Holder for</text>
<text x="146.3" y="183.5">Leitz Focomat Ic</text>
</g>
<g font-size="3.9" fill="#a0a0a4">
<text x="236.6" y="179.4">Oberfläche:</text>
<text x="236.7" y="175">Material: Stahl 1.5mm</text>
<text x="240.2" y="183.7">Schwarzverchromt (matt)</text>
</g>
<g font-size="3.5">
<text x="235.7" y="58.9">Flachkopfschraube</text>
<text x="235.7" y="55">Durchgangsloch fürAnsatz</text>
<text x="235.7" y="62.7">DIN 923/M6</text>
<text x="235.9" y="66.6">Ansatz D=8mm</text>
</g>
<text font-size="2.8" x="162.6" y="72.3">Hochbiegen 90 Grad</text>
<g font-size="2.8" fill="#a0a0a4">
<text x="201.7" y="179.8">Initial: 2017-02-14</text>
<text x="146.6" y="190.2">Adapted from Leitz USA</text>
<text x="146.4" y="193.3">Part Nr. 17636</text>
</g>
<text font-size="2.1" fill="#a0a0a4" x="200.8" y="173.8">Revsion:</text>
</svg>
